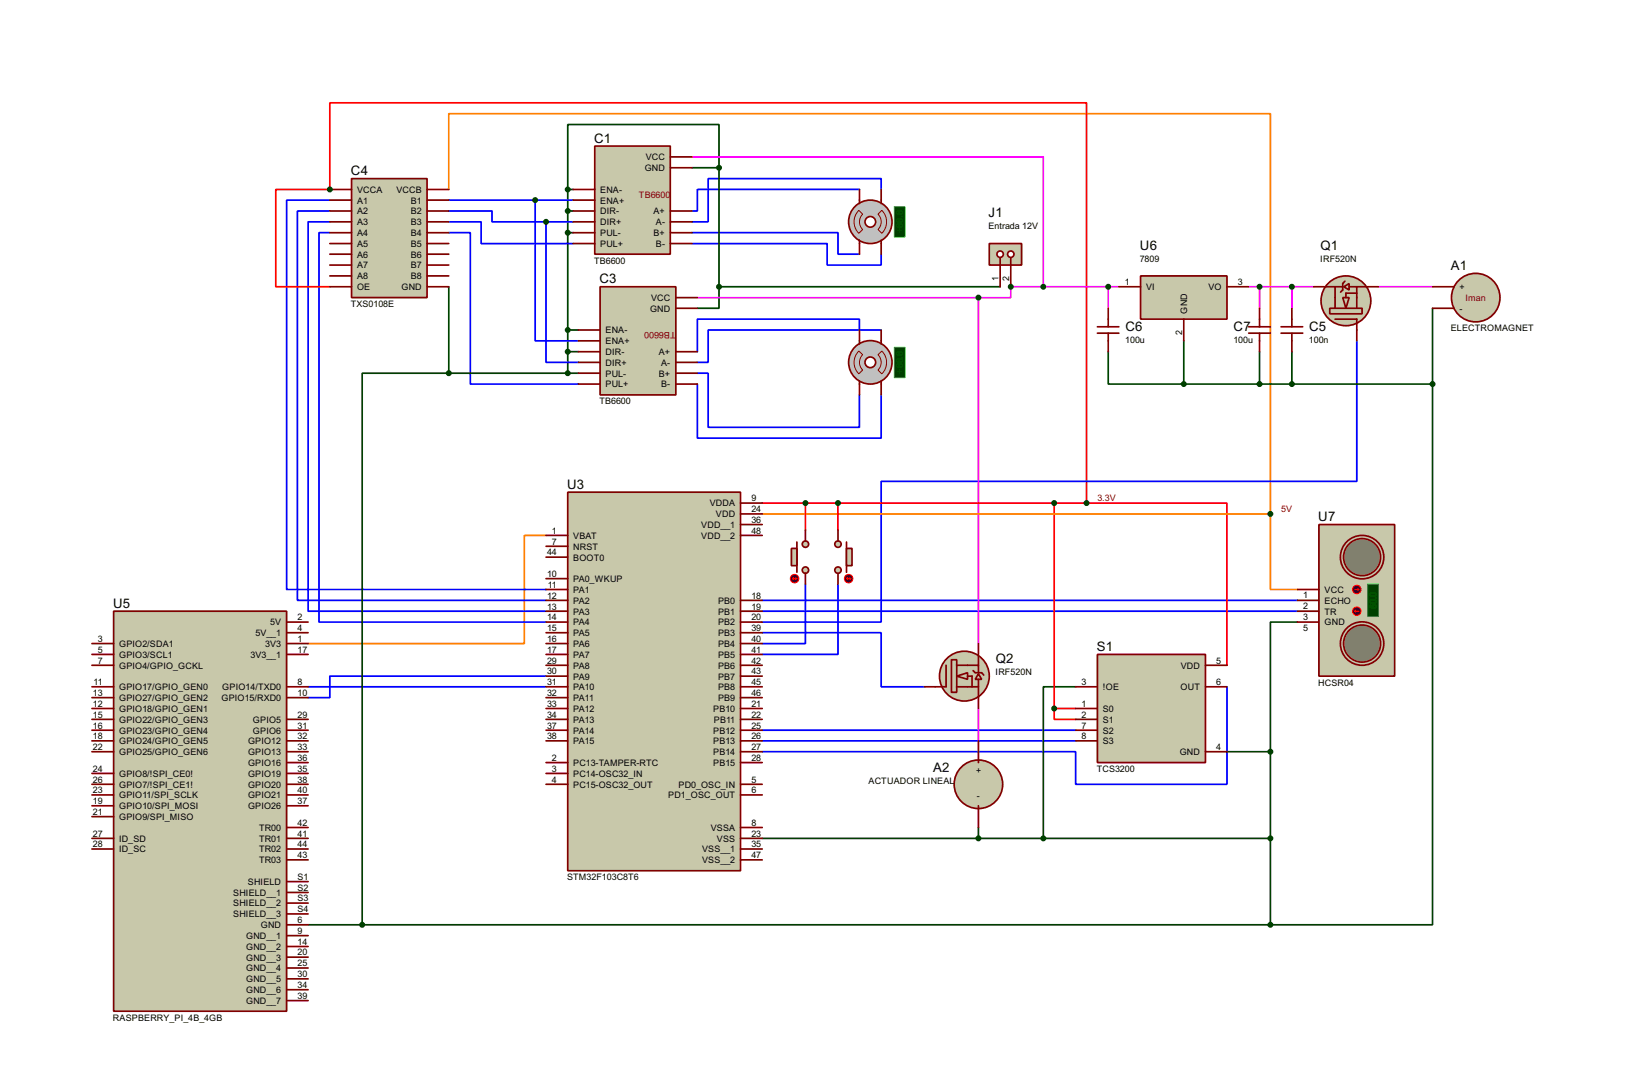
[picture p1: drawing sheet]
<svg xmlns="http://www.w3.org/2000/svg" width="383mm" height="256mm" viewBox="0 0 383 256" stroke-linecap="round" stroke-linejoin="round" font-family="sans-serif">
<g fill="none" stroke="#00f" stroke-width=".4">
<path d="M77.5 47h-10.1v91.5h60.9M77.5 49.6h-7.6v91.4h58.4M77.5 52.1h-5.1v91.5h55.9M77.5 54.7h-2.5v91.4h53.3M105.5 52.1h7.6v5.1h21.6M105.5 54.7h5v35.5h25.4M105.5 49.6h10.1v2.5h12.7M105.5 47h29.2M125.8 47v33.1h10.1M128.3 52.1v33h7.6M128.3 52.1h6.4M162.6 54.7h34.3v5h5.1"/>
<path d="M162.6 57.2h31.8v5.1h12.7v-2.6M202 44.5h-38.1v5.1h-1.3M207.1 44.5v-2.5h-40.7v10.1h-3.8M202 77.5v-2.5h-38.1v7.6M207.1 77.5h-40.7v7.6h-2.5M163.9 87.7h2.5v12.7h35.6v-7.6M163.9 90.2v12.7h43.2v-10.1M128.3 158.8h-50.8v5.1h-5.1M179.1 143.6h125.8M179.1 141h125.8M72.4 161.3h55.9M179.1 171.5h73.7"/>
<path d="M179.1 174h73.7M288.3 161.3v22.9h-35.5v-7.6h-73.7"/>
</g>
<path d="M105.5 44.5v-17.8h193v111.8h6.4M128.3 125.8h-5.1v25.4h-50.8" fill="none" stroke="#ff8000" stroke-width=".4"/>
<g fill="none" stroke="#004000" stroke-width=".4">
<path d="M162.6 39.4h6.4v-10.1h-35.6v15.2M133.4 49.6h1.3M133.4 44.5v43.2M133.4 54.7h1.3M133.4 44.5h1.3M105.5 67.4v20.3M133.4 77.5h2.5M105.5 87.7h-20.4v129.5h-12.7M105.5 87.7h30.4M133.4 82.6h2.5M304.9 146.1h-6.4v30.5M252.8 161.3h-7.6v35.6h53.3v-20.3"/>
<path d="M288.3 176.6h10.2"/>
</g>
<path d="M77.5 44.5v-20.3h177.8v94M255.3 118.2h33v38.1M255.3 118.2h-7.6v48.2M247.7 166.4v2.6h5.1M247.7 166.4h5.1" fill="none" stroke="#f00" stroke-width=".4"/>
<circle cx="77.5" cy="44.5" r=".2" fill="#004000"/>
<path d="M77.5 44.5h-12.7v22.9h12.7" fill="none" stroke="#f00" stroke-width=".4"/>
<path d="M318.8 80.1v33h-111.7v33h-28" fill="none" stroke="#00f" stroke-width=".4"/>
<path d="M323.9 67.4h12.7" fill="none" stroke="#f0f" stroke-width=".4"/>
<path d="M169 39.4v28M169 67.4v5h-5.1M169 67.4h66" fill="none" stroke="#004000" stroke-width=".4"/>
<circle cx="237.5" cy="67.4" r=".2" fill="#004000"/>
<path d="M162.6 36.9h82.6v30.5M163.9 69.9h66M229.9 69.9v81.3M260.4 67.4v5M262.9 67.4h-25.4v2.5h-7.6M293.4 67.4h15.3M296 67.4v5M303.6 67.4v5M229.9 166.4v7.6" fill="none" stroke="#f0f" stroke-width=".4"/>
<path d="M336.6 72.4v17.8M260.4 82.6v7.6h17.8M278.2 80.1v10.1M278.2 90.2h58.4M296 82.6v7.6M303.6 82.6v7.6M336.6 90.2v127h-38.1M179.1 196.9h66.1M229.9 194.4v2.5M298.5 196.9v20.3M85.1 217.2h213.4" fill="none" stroke="#004000" stroke-width=".4"/>
<path d="M189.3 137.2v14h-10.2M196.9 137.2v16.5h-17.8M179.1 148.6h28v12.7h10.1" fill="none" stroke="#00f" stroke-width=".4"/>
<path d="M179.1 120.7h119.4" fill="none" stroke="#ff8000" stroke-width=".4"/>
<path d="M179.1 118.2h68.6M189.3 118.2v6.3M196.9 118.2v6.3" fill="none" stroke="#f00" stroke-width=".4"/>
<path d="M257.9 153.7h25.4v25.4h-25.4z" fill-rule="evenodd" fill="#c8c8aa" stroke="#800000" stroke-width=".4"/>
<path d="M283.3 156.3h5M252.8 161.3h5.1M252.8 166.4h5.1M252.8 169h5.1M252.8 171.5h5.1M252.8 174h5.1M283.3 161.3h5M283.3 176.6h5" fill="none" stroke="#800000" stroke-width=".4"/>
<path d="M133.4 115.6h40.6v88.9h-40.6z" fill-rule="evenodd" fill="#c8c8aa" stroke="#800000" stroke-width=".4"/>
<g fill="none" stroke="#800000" stroke-width=".4">
<path d="M174 118.2h5.1M128.3 130.9h5.1M128.3 128.3h5.1M128.3 135.9h5.1M128.3 138.5h5.1M128.3 125.8h5.1M174 125.8h5.1M174 120.7h5.1M174 123.2h5.1M128.3 141h5.1M128.3 143.6h5.1M128.3 146.1h5.1"/>
<path d="M128.3 148.6h5.1M128.3 151.2h5.1M128.3 153.7h5.1M128.3 156.3h5.1M128.3 158.8h5.1M174 141h5.1M174 143.6h5.1M174 146.1h5.1M174 148.6h5.1M174 151.2h5.1M174 153.7h5.1M174 156.3h5.1"/>
<path d="M174 158.8h5.1M128.3 161.3h5.1M128.3 163.9h5.1M128.3 166.4h5.1M128.3 169h5.1M128.3 171.5h5.1M128.3 174h5.1M128.3 179.1h5.1M174 161.3h5.1M174 163.9h5.1M174 166.4h5.1M174 169h5.1"/>
<path d="M174 171.5h5.1M174 174h5.1M174 176.6h5.1M174 179.1h5.1M128.3 181.7h5.1M128.3 184.2h5.1M174 184.2h5.1M174 186.7h5.1M174 196.9h5.1M174 194.4h5.1M174 199.4h5.1M174 202h5.1"/>
</g>
<path d="M26.7 143.6h40.7v93.9h-40.7z" fill-rule="evenodd" fill="#c8c8aa" stroke="#800000" stroke-width=".4"/>
<g fill="none" stroke="#800000" stroke-width=".4">
<path d="M21.6 151.2h5.1M21.6 153.7h5.1M21.6 156.3h5.1M67.4 151.2h5M67.4 153.7h5M67.4 146.1h5M67.4 148.6h5M21.6 174h5.1M21.6 176.6h5.1M21.6 161.3h5.1M21.6 163.9h5.1M21.6 166.4h5.1"/>
<path d="M21.6 169h5.1M21.6 171.5h5.1M67.4 174h5M67.4 176.6h5M67.4 161.3h5M67.4 163.9h5M67.4 179.1h5M67.4 169h5M67.4 171.5h5M21.6 189.3h5.1M21.6 186.7h5.1M21.6 181.7h5.1"/>
<path d="M21.6 184.2h5.1M21.6 191.8h5.1M21.6 199.4h5.1M21.6 196.9h5.1M67.4 189.3h5M67.4 186.7h5M67.4 181.7h5M67.4 184.2h5M67.4 199.4h5M67.4 196.9h5M67.4 194.4h5M67.4 217.2h5"/>
<path d="M67.4 219.8h5M67.4 207.1h5M67.4 209.6h5M67.4 212.1h5M67.4 214.7h5M67.4 202h5M67.4 222.3h5M67.4 224.8h5M67.4 227.4h5M67.4 229.9h5M67.4 232.5h5M67.4 235h5"/>
</g>
<path d="M309.9 123.2h17.8v35.6h-17.8z" fill="#c8c8aa" stroke="#800000" stroke-width=".4"/>
<g fill="#c8c8aa" stroke="#800000" stroke-width=".4">
<circle cx="320" cy="151.2" r="5.1"/>
<circle cx="320" cy="130.9" r="5.1"/>
</g>
<circle cx="320" cy="151.2" r="4.4" fill="#c8c8aa"/>
<circle cx="320" cy="151.2" r="4.4" fill="#000"/>
<circle cx="320" cy="151.2" r="4.4" fill="none" stroke="#c8c8aa" stroke-width=".4"/>
<circle cx="320" cy="151.2" r="4.4" fill="none" stroke="#800000" stroke-width=".4"/>
<circle cx="320" cy="130.9" r="4.4" fill="#c8c8aa"/>
<circle cx="320" cy="130.9" r="4.4" fill="#000"/>
<circle cx="320" cy="130.9" r="4.4" fill="none" stroke="#c8c8aa" stroke-width=".4"/>
<circle cx="320" cy="130.9" r="4.4" fill="none" stroke="#800000" stroke-width=".4"/>
<path d="M321.4 137.2h2.5v7.6h-2.5z" fill="#004000" stroke="#0f0" stroke-width=".23"/>
<path d="M304.9 138.5h5M304.9 143.6h5M304.9 141h5M304.9 146.1h5" fill="none" stroke="#800000" stroke-width=".4"/>
<circle cx="318.8" cy="138.5" r="1" fill="#400000" stroke="#f00" stroke-width=".23"/>
<path d="M318.3 138.5h1M319.1 138.2l.2 .3M319.3 138.5l-.2 .2" fill="none" stroke="#f00" stroke-width=".23"/>
<circle cx="318.8" cy="143.6" r="1" fill="#400000" stroke="#f00" stroke-width=".23"/>
<path d="M318.3 143.6l.3 .2M318.3 143.6h1M318.6 143.3l-.3 .3" fill="none" stroke="#f00" stroke-width=".23"/>
<g fill="#004000" stroke="#004000" stroke-width=".4">
<circle cx="298.5" cy="196.9" r=".5"/>
<circle cx="245.1" cy="196.9" r=".5"/>
<circle cx="298.5" cy="176.6" r=".5"/>
<circle cx="247.7" cy="166.4" r=".5"/>
<circle cx="247.7" cy="118.2" r=".5"/>
</g>
<path d="M139.8 34.3h17.7v25.4h-17.7z" fill="#c8c8aa" stroke="#800000" stroke-width=".4"/>
<path d="M157.5 36.9h5.1M157.5 39.4h5.1M134.7 57.2h5.1M134.7 54.7h5.1M134.7 49.6h5.1M134.7 52.1h5.1M134.7 47h5.1M134.7 44.5h5.1M157.5 57.2h5.1M157.5 54.7h5.1M157.5 49.6h5.1M157.5 52.1h5.1" fill="none" stroke="#800000" stroke-width=".4"/>
<path d="M141 67.4h17.8v25.4h-17.8z" fill="#c8c8aa" stroke="#800000" stroke-width=".4"/>
<path d="M135.9 77.5h5.1M158.8 69.9h5.1M158.8 72.4h5.1M135.9 90.2h5.1M135.9 87.7h5.1M135.9 82.6h5.1M135.9 85.1h5.1M135.9 80.1h5.1M158.8 90.2h5.1M158.8 87.7h5.1M158.8 82.6h5.1M158.8 85.1h5.1" fill="none" stroke="#800000" stroke-width=".4"/>
<circle cx="204.5" cy="52.1" r="5.1" fill="#c0c0c0" stroke="#800000" stroke-width=".4"/>
<circle cx="204.5" cy="52.1" r="1.25" fill="#feffff" stroke="#800000" stroke-width=".4"/>
<path d="M202 47v.8M202 56.4v.8M207.1 47v.8M207.1 56.4v.8" fill="none" stroke="#800000" stroke-width=".4"/>
<path d="M210.1 48.6h2.6v7.1h-2.6z" fill="#004000" stroke="#0f0" stroke-width=".23"/>
<path d="M201.8 49.4l.9 .9a2.54 2.54 0 0 0 0 3.6l-.9 .9a3.8 3.8 0 0 1 0-5.4zM206.3 50.3l.9-.9a3.8 3.8 0 0 1 0 5.4l-.9-.9a2.54 2.54 0 0 0 0-3.6z" fill="none" stroke="#800000" stroke-width=".23"/>
<path d="M202 44.5v2.5M202 57.2v2.5M207.1 44.5v2.5M207.1 57.2v2.5" fill="none" stroke="#800000" stroke-width=".4"/>
<circle cx="204.5" cy="85.1" r="5.1" fill="#c0c0c0" stroke="#800000" stroke-width=".4"/>
<circle cx="204.5" cy="85.1" r="1.25" fill="#feffff" stroke="#800000" stroke-width=".4"/>
<path d="M202 80.1v.7M202 89.5v.7M207.1 80.1v.7M207.1 89.5v.7" fill="none" stroke="#800000" stroke-width=".4"/>
<path d="M210.1 81.6h2.6v7.1h-2.6z" fill="#004000" stroke="#0f0" stroke-width=".23"/>
<path d="M201.8 82.5l.9 .8a2.54 2.54 0 0 0 0 3.6l-.9 .9a3.7 3.7 0 0 1 0-5.3zM206.3 83.3l.9-.8a3.7 3.7 0 0 1 0 5.3l-.9-.9a2.53 2.53 0 0 0 0-3.6z" fill="none" stroke="#800000" stroke-width=".23"/>
<path d="M202 77.5v2.6M207.1 77.5v2.6M202 90.2v2.6M207.1 90.2v2.6" fill="none" stroke="#800000" stroke-width=".4"/>
<circle cx="346.7" cy="69.9" r="5.7" fill="#c8c8aa" stroke="#800000" stroke-width=".4"/>
<path d="M336.6 72.4h5.1M336.6 67.4h5.1" fill="none" stroke="#800000" stroke-width=".4"/>
<g fill="#004000" stroke="#004000" stroke-width=".4">
<circle cx="85.1" cy="217.2" r=".5"/>
<circle cx="133.4" cy="49.6" r=".5"/>
<circle cx="133.4" cy="54.7" r=".5"/>
<circle cx="133.4" cy="77.5" r=".5"/>
<circle cx="133.4" cy="82.6" r=".5"/>
<circle cx="133.4" cy="87.7" r=".5"/>
<circle cx="133.4" cy="44.5" r=".5"/>
<circle cx="168.9" cy="39.4" r=".5"/>
</g>
<path d="M82.6 42h17.8v27.9h-17.8z" fill="#c8c8aa" stroke="#800000" stroke-width=".4"/>
<g fill="none" stroke="#800000" stroke-width=".4">
<path d="M77.5 44.5h5.1M77.5 47h5.1M77.5 49.6h5.1M77.5 52.1h5.1M77.5 54.7h5.1M77.5 57.2h5.1M77.5 59.7h5.1M100.4 44.5h5.1M100.4 47h5.1M100.4 49.6h5.1M100.4 52.1h5.1M100.4 54.7h5.1"/>
<path d="M100.4 57.2h5.1M100.4 59.7h5.1M77.5 62.3h5.1M77.5 64.8h5.1M77.5 67.4h5.1M100.4 62.3h5.1M100.4 64.8h5.1M100.4 67.4h5.1"/>
</g>
<g fill="#004000" stroke="#004000" stroke-width=".4">
<circle cx="125.7" cy="47" r=".5"/>
<circle cx="128.3" cy="52.1" r=".5"/>
<circle cx="298.5" cy="120.7" r=".5"/>
<circle cx="255.3" cy="118.2" r=".5"/>
<circle cx="105.4" cy="87.7" r=".5"/>
<circle cx="77.5" cy="44.5" r=".5"/>
</g>
<circle cx="229.9" cy="184.2" r="5.7" fill="#c8c8aa" stroke="#800000" stroke-width=".4"/>
<path d="M229.9 174v5.1M229.9 189.3v5.1" fill="none" stroke="#800000" stroke-width=".4"/>
<g fill="#c8c8aa" stroke="#800000" stroke-width=".4">
<path d="M315.5 69.9h1.5l-.7 2.5z"/>
<circle cx="316.2" cy="70.7" r="5.9"/>
</g>
<path d="M312.5 72.4h7.6v1.3h-7.6z" fill="#c8c8aa" stroke="#800000" stroke-width=".4"/>
<path d="M313.7 75h5.1v2.5M313.7 67.4v5M318.8 67.4v5M318.8 68.9h-2.5v1" fill="none" stroke="#800000" stroke-width=".4"/>
<path d="M315.8 67.4l1.2-.8v1.5z" fill="#c8c8aa" stroke="#800000" stroke-width=".4"/>
<path d="M308.7 67.4h2.5M311.5 67.4h4M316 66.1l-.5 .5v1.5l-.5 .5M317 67.4h6.9M318.8 77.5v2.6" fill="none" stroke="#800000" stroke-width=".4"/>
<path d="M232.5 57.2h7.6v5.1h-7.6z" fill="#c8c8aa" stroke="#800000" stroke-width=".4"/>
<path d="M235 60.5v1.8" fill="none" stroke="#800000" stroke-width=".4"/>
<circle cx="235" cy="59.7" r=".75" fill="#feffff" stroke="#800000" stroke-width=".4"/>
<path d="M237.5 60.5v1.8" fill="none" stroke="#800000" stroke-width=".4"/>
<circle cx="237.5" cy="59.7" r=".75" fill="#feffff" stroke="#800000" stroke-width=".4"/>
<path d="M235 62.3v5.1M237.5 62.3v5.1" fill="none" stroke="#800000" stroke-width=".4"/>
<g fill="#004000" stroke="#004000" stroke-width=".4">
<circle cx="168.9" cy="67.4" r=".5"/>
<circle cx="237.5" cy="67.4" r=".5"/>
</g>
<path d="M268 64.8h20.3v10.2h-20.3z" fill="#c8c8aa" stroke="#800000" stroke-width=".4"/>
<path d="M262.9 67.4h5.1M278.2 75v5.1M288.3 67.4h5.1" fill="none" stroke="#800000" stroke-width=".4"/>
<g fill="#004000" stroke="#004000" stroke-width=".4">
<circle cx="245.1" cy="67.4" r=".5"/>
<circle cx="298.5" cy="217.2" r=".5"/>
<circle cx="336.6" cy="90.2" r=".5"/>
<circle cx="229.9" cy="69.9" r=".5"/>
</g>
<g fill="#c8c8aa" stroke="#800000" stroke-width=".4">
<path d="M224.8 158.8l2.6-.8v1.6z"/>
<circle cx="226.6" cy="158.8" r="5.9"/>
</g>
<path d="M223.6 155h1.2v7.6h-1.2z" fill="#c8c8aa" stroke="#800000" stroke-width=".4"/>
<path d="M222.3 156.3v5h-2.5M224.8 156.3h5.1M227.4 158.8h1v2.5M224.8 161.3h5.1" fill="none" stroke="#800000" stroke-width=".4"/>
<path d="M229.9 158.3l.8 1.3h-1.5z" fill="#c8c8aa" stroke="#800000" stroke-width=".4"/>
<g fill="none" stroke="#800000" stroke-width=".4">
<path d="M257.9 78.3h5M257.9 76.8h5M260.4 72.4v4.4M260.4 78.3v4.3M293.4 78.3h5.1M293.4 76.8h5.1M296 72.4v4.4M296 78.3v4.3M301 78.3h5.1M301 76.8h5.1M303.6 72.4v4.4M303.6 78.3v4.3"/>
<path d="M228.7 157.5l.5 .5h1.5l.5 .6M229.9 151.2v2.5M229.9 154v4M229.9 159.6v6.8M217.2 161.3h2.6"/>
</g>
<g fill="#004000" stroke="#004000" stroke-width=".4">
<circle cx="229.9" cy="196.9" r=".5"/>
<circle cx="260.4" cy="67.4" r=".5"/>
<circle cx="278.1" cy="90.2" r=".5"/>
<circle cx="295.9" cy="67.4" r=".5"/>
<circle cx="303.5" cy="67.4" r=".5"/>
<circle cx="303.5" cy="90.2" r=".5"/>
<circle cx="295.9" cy="90.2" r=".5"/>
</g>
<g fill="#c8c8aa" stroke="#800000" stroke-width=".4">
<circle cx="189.2" cy="133.9" r=".75"/>
<circle cx="189.2" cy="127.8" r=".75"/>
</g>
<path d="M187.3 127.3v7.1" fill="none" stroke="#800000" stroke-width=".4"/>
<path d="M186 128.8h1.3v4.1h-1.3z" fill="#c8c8aa" stroke="#800000" stroke-width=".4"/>
<path d="M189.3 124.5v2.6M189.3 134.7v2.5" fill="none" stroke="#800000" stroke-width=".4"/>
<circle cx="186.7" cy="135.9" r="1" fill="#400000" stroke="#f00" stroke-width=".23"/>
<path d="M186.2 135.9h1.1M186.2 135.9l.3 .3M186.5 135.7l-.3 .2M187 135.7l.3 .2M187.3 135.9l-.3 .3" fill="none" stroke="#f00" stroke-width=".23"/>
<g fill="#c8c8aa" stroke="#800000" stroke-width=".4">
<circle cx="196.9" cy="133.9" r=".75"/>
<circle cx="196.9" cy="127.8" r=".75"/>
</g>
<path d="M198.9 127.3v7.1" fill="none" stroke="#800000" stroke-width=".4"/>
<path d="M198.9 128.8h1.3v4.1h-1.3z" fill="#c8c8aa" stroke="#800000" stroke-width=".4"/>
<path d="M196.9 124.5v2.6M196.9 134.7v2.5" fill="none" stroke="#800000" stroke-width=".4"/>
<circle cx="199.4" cy="135.9" r="1" fill="#400000" stroke="#f00" stroke-width=".23"/>
<path d="M198.9 135.9h1.1M198.9 135.9l.3 .3M199.2 135.7l-.3 .2M199.7 135.7l.3 .2M200 135.9l-.3 .3" fill="none" stroke="#f00" stroke-width=".23"/>
<g fill="#004000" stroke="#004000" stroke-width=".4">
<circle cx="189.2" cy="118.2" r=".5"/>
<circle cx="196.9" cy="118.2" r=".5"/>
</g>
<g font-size="3.5">
<text x="139.6" y="33.5">C1</text>
<text x="82.5" y="41.2">C4</text>
<text x="232.3" y="51">J1</text>
<text x="267.9" y="58.6">U6</text>
<text x="310.3" y="58.6">Q1</text>
<text x="340.9" y="63.4">A1</text>
<text x="140.9" y="66.6">C3</text>
<text x="264.5" y="77.6">C6</text>
<text x="289.9" y="77.6">C7</text>
<text x="307.6" y="77.6">C5</text>
<text x="133.3" y="114.8">U3</text>
<text x="309.8" y="122.4">U7</text>
<text x="26.6" y="142.8">U5</text>
<text x="234" y="155.7">Q2</text>
<text x="257.7" y="152.9">S1</text>
<text x="219.3" y="181.2">A2</text>
</g>
<g font-size="2.4">
<text x="151.5" y="40.2">GND</text>
<text x="151.7" y="37.7">VCC</text>
<text x="83.9" y="45.3">VCCA</text>
<text x="83.9" y="47.8">A1</text>
<text x="93.1" y="45.3">VCCB</text>
<text x="96.5" y="47.8">B1</text>
<text x="141" y="47.8">ENA+</text>
<text x="141" y="45.3">ENA-</text>
<text x="83.9" y="50.4">A2</text>
<text x="83.9" y="52.9">A3</text>
<text x="96.5" y="50.4">B2</text>
<text x="96.5" y="52.9">B3</text>
<text x="141" y="50.4">DIR-</text>
<text x="141" y="52.9">DIR+</text>
<text x="153.6" y="50.4">A+</text>
<text x="154.1" y="52.9">A-</text>
<text x="232.3" y="53.9">Entrada 12V</text>
<text x="83.9" y="55.4">A4</text>
<text x="83.9" y="58">A5</text>
<text x="96.5" y="55.4">B4</text>
<text x="96.5" y="58">B5</text>
<text x="141" y="55.4">PUL-</text>
<text x="141" y="58">PUL+</text>
<text x="153.6" y="55.4">B+</text>
<text x="154.1" y="58">B-</text>
<text x="83.9" y="60.5">A6</text>
<text x="83.9" y="63.1">A7</text>
<text x="83.9" y="65.6">A8</text>
<text x="96.5" y="60.5">B6</text>
<text x="96.5" y="63.1">B7</text>
<text x="96.5" y="65.6">B8</text>
<text x="139.6" y="61.9">TB6600</text>
<text x="234.6" y="66" transform="rotate(-90 234.6 66)">1</text>
<text x="237.1" y="66" transform="rotate(-90 237.1 66)">2</text>
<text x="267.8" y="61.5">7809</text>
<text x="310.2" y="61.5">IRF520N</text>
<text x="83.9" y="68.1">OE</text>
<text x="94.3" y="68.1">GND</text>
<text x="153" y="70.7">VCC</text>
<text x="264.3" y="67">1</text>
<text x="269.3" y="68.1">VI</text>
<text x="283.9" y="68.1">VO</text>
<text x="290.9" y="67">3</text>
<text x="343" y="68.1">+</text>
<text x="82.4" y="72.1">TXS0108E</text>
<text x="152.7" y="73.2">GND</text>
<text x="279" y="73.7" transform="rotate(-90 279 73.7)">GND</text>
<text x="340.9" y="77.8">ELECTROMAGNET</text>
<text x="343" y="73.2">-</text>
<text x="142.3" y="83.4">DIR-</text>
<text x="142.3" y="80.8">ENA+</text>
<text x="142.3" y="78.3">ENA-</text>
<text x="154.8" y="83.4">A+</text>
<text x="264.4" y="80.6">100u</text>
<text x="277.8" y="78.7" transform="rotate(-90 277.8 78.7)">2</text>
<text x="289.8" y="80.6">100u</text>
<text x="307.6" y="80.6">100n</text>
<text x="142.3" y="88.5">PUL-</text>
<text x="142.3" y="85.9">DIR+</text>
<text x="154.8" y="88.5">B+</text>
<text x="155.4" y="85.9">A-</text>
<text x="140.8" y="95">TB6600</text>
<text x="142.3" y="91">PUL+</text>
<text x="155.4" y="91">B-</text>
<text x="166.8" y="119">VDDA</text>
<text x="176.6" y="117.8">9</text>
<text x="129.7" y="125.4">1</text>
<text x="164.8" y="124">VDD__1</text>
<text x="168.2" y="121.5">VDD</text>
<text x="176.6" y="120.3">24</text>
<text x="176.6" y="122.8">36</text>
<text x="176.6" y="125.4">48</text>
<text x="128.6" y="130.5">44</text>
<text x="129.7" y="127.9">7</text>
<text x="134.7" y="131.7">BOOT0</text>
<text x="134.7" y="129.1">NRST</text>
<text x="134.7" y="126.6">VBAT</text>
<text x="164.8" y="126.6">VDD__2</text>
<text x="128.6" y="135.5">10</text>
<text x="134.7" y="136.7">PA0_WKUP</text>
<text x="128.6" y="140.6">12</text>
<text x="128.6" y="143.2">13</text>
<text x="128.7" y="138.1">11</text>
<text x="134.7" y="139.3">PA1</text>
<text x="134.7" y="141.8">PA2</text>
<text x="168.7" y="141.8">PB0</text>
<text x="176.6" y="140.6">18</text>
<text x="176.6" y="143.2">19</text>
<text x="306.2" y="143">2</text>
<text x="306.2" y="140.5">1</text>
<text x="311.2" y="141.8">ECHO</text>
<text x="311.2" y="139.3">VCC</text>
<text x="60" y="149.4">5V__1</text>
<text x="63.5" y="146.9">5V</text>
<text x="69.9" y="145.7">2</text>
<text x="69.9" y="148.2">4</text>
<text x="128.6" y="145.7">14</text>
<text x="128.6" y="148.2">15</text>
<text x="134.7" y="144.4">PA3</text>
<text x="134.7" y="146.9">PA4</text>
<text x="134.7" y="149.4">PA5</text>
<text x="168.7" y="144.4">PB1</text>
<text x="168.7" y="146.9">PB2</text>
<text x="168.7" y="149.4">PB3</text>
<text x="176.6" y="145.7">20</text>
<text x="176.6" y="148.2">39</text>
<text x="306.2" y="145.6">3</text>
<text x="306.2" y="148.1">5</text>
<text x="311.2" y="144.4">TR</text>
<text x="311.2" y="146.9">GND</text>
<text x="23" y="150.8">3</text>
<text x="23" y="153.3">5</text>
<text x="23" y="155.9">7</text>
<text x="28" y="152">GPIO2/SDA1</text>
<text x="28" y="154.5">GPIO3/SCL1</text>
<text x="58.9" y="154.5">3V3__1</text>
<text x="62.3" y="152">3V3</text>
<text x="69.9" y="150.8">1</text>
<text x="69.9" y="153.3">17</text>
<text x="128.6" y="150.8">16</text>
<text x="128.6" y="153.3">17</text>
<text x="128.6" y="155.9">29</text>
<text x="134.7" y="152">PA6</text>
<text x="134.7" y="154.5">PA7</text>
<text x="168.7" y="152">PB4</text>
<text x="168.7" y="154.5">PB5</text>
<text x="176.6" y="150.8">40</text>
<text x="176.6" y="153.3">41</text>
<text x="176.6" y="155.9">42</text>
<text x="285.8" y="155.9">5</text>
<text x="22" y="160.9">11</text>
<text x="28" y="157.1">GPIO4/GPIO_GCKL</text>
<text x="69.9" y="160.9">8</text>
<text x="128.6" y="160.9">31</text>
<text x="128.6" y="158.4">30</text>
<text x="134.7" y="157.1">PA8</text>
<text x="134.7" y="159.6">PA9</text>
<text x="168.7" y="157.1">PB6</text>
<text x="168.7" y="159.6">PB7</text>
<text x="176.6" y="158.4">43</text>
<text x="176.6" y="160.9">45</text>
<text x="233.9" y="158.6">IRF520N</text>
<text x="254.2" y="160.9">3</text>
<text x="277.4" y="157.1">VDD</text>
<text x="285.8" y="160.9">6</text>
<text x="309.7" y="161">HCSR04</text>
<text x="21.9" y="166">12</text>
<text x="21.9" y="163.5">13</text>
<text x="28" y="162.1">GPIO17/GPIO_GEN0</text>
<text x="28" y="167.2">GPIO18/GPIO_GEN1</text>
<text x="28" y="164.7">GPIO27/GPIO_GEN2</text>
<text x="52" y="164.7">GPIO15/RXD0</text>
<text x="52.2" y="162.1">GPIO14/TXD0</text>
<text x="69.9" y="163.5">10</text>
<text x="128.6" y="163.5">32</text>
<text x="128.6" y="166">33</text>
<text x="134.7" y="162.1">PA10</text>
<text x="134.7" y="164.7">PA11</text>
<text x="134.7" y="167.2">PA12</text>
<text x="167.6" y="167.2">PB10</text>
<text x="168.7" y="162.1">PB8</text>
<text x="168.7" y="164.7">PB9</text>
<text x="176.6" y="166">21</text>
<text x="176.6" y="163.5">46</text>
<text x="254.2" y="166">1</text>
<text x="259.1" y="162.1">!OE</text>
<text x="259.1" y="167.2">S0</text>
<text x="277.4" y="162.1">OUT</text>
<text x="21.9" y="168.6">15</text>
<text x="21.9" y="171.1">16</text>
<text x="21.9" y="173.6">18</text>
<text x="28" y="169.8">GPIO22/GPIO_GEN3</text>
<text x="28" y="172.3">GPIO23/GPIO_GEN4</text>
<text x="59.4" y="169.8">GPIO5</text>
<text x="59.4" y="172.3">GPIO6</text>
<text x="69.9" y="173.6">32</text>
<text x="69.9" y="168.6">29</text>
<text x="69.9" y="171.1">31</text>
<text x="128.6" y="168.6">34</text>
<text x="128.6" y="171.1">37</text>
<text x="128.6" y="173.6">38</text>
<text x="134.7" y="169.8">PA13</text>
<text x="134.7" y="172.3">PA14</text>
<text x="167.6" y="172.3">PB12</text>
<text x="167.7" y="169.8">PB11</text>
<text x="176.6" y="168.6">22</text>
<text x="176.6" y="171.1">25</text>
<text x="176.6" y="173.6">26</text>
<text x="254.2" y="168.6">2</text>
<text x="254.2" y="171.1">7</text>
<text x="254.2" y="173.6">8</text>
<text x="259.1" y="169.8">S1</text>
<text x="259.1" y="172.3">S2</text>
<text x="21.9" y="176.2">22</text>
<text x="28" y="174.8">GPIO24/GPIO_GEN5</text>
<text x="28" y="177.4">GPIO25/GPIO_GEN6</text>
<text x="58.3" y="174.8">GPIO12</text>
<text x="58.3" y="177.4">GPIO13</text>
<text x="58.3" y="179.9">GPIO16</text>
<text x="69.9" y="176.2">33</text>
<text x="69.9" y="178.7">36</text>
<text x="129.7" y="178.7">2</text>
<text x="134.7" y="174.8">PA15</text>
<text x="134.7" y="179.9">PC13-TAMPER-RTC</text>
<text x="167.6" y="174.8">PB13</text>
<text x="167.6" y="177.4">PB14</text>
<text x="167.6" y="179.9">PB15</text>
<text x="176.6" y="176.2">27</text>
<text x="176.6" y="178.7">28</text>
<text x="259.1" y="174.8">S3</text>
<text x="277.2" y="177.4">GND</text>
<text x="285.8" y="176.2">4</text>
<text x="21.9" y="183.8">26</text>
<text x="21.9" y="181.3">24</text>
<text x="28" y="185">GPIO7/!SPI_CE1!</text>
<text x="28" y="182.5">GPIO8/!SPI_CE0!</text>
<text x="58.3" y="182.5">GPIO19</text>
<text x="58.3" y="185">GPIO20</text>
<text x="69.9" y="181.3">35</text>
<text x="69.9" y="183.8">38</text>
<text x="129.7" y="181.3">3</text>
<text x="129.7" y="183.8">4</text>
<text x="134.7" y="182.5">PC14-OSC32_IN</text>
<text x="134.7" y="185">PC15-OSC32_OUT</text>
<text x="159.4" y="185">PD0_OSC_IN</text>
<text x="176.6" y="183.8">5</text>
<text x="204.1" y="184.1">ACTUADOR LINEAL</text>
<text x="230.7" y="181.6" transform="rotate(-90 230.7 181.6)">+</text>
<text x="257.7" y="181.3">TCS3200</text>
<text x="21.9" y="188.9">19</text>
<text x="21.9" y="186.3">23</text>
<text x="21.9" y="191.4">21</text>
<text x="28" y="190.1">GPIO10/SPI_MOSI</text>
<text x="28" y="187.5">GPIO11/SPI_SCLK</text>
<text x="58.3" y="187.5">GPIO21</text>
<text x="58.3" y="190.1">GPIO26</text>
<text x="69.9" y="186.3">40</text>
<text x="69.9" y="188.9">37</text>
<text x="157" y="187.5">PD1_OSC_OUT</text>
<text x="176.6" y="186.3">6</text>
<text x="229.6" y="187.6">-</text>
<text x="21.9" y="196.5">27</text>
<text x="28" y="192.6">GPIO9/SPI_MISO</text>
<text x="28" y="197.7">ID_SD</text>
<text x="60.9" y="195.2">TR00</text>
<text x="60.9" y="197.7">TR01</text>
<text x="69.9" y="194">42</text>
<text x="69.9" y="196.5">41</text>
<text x="167" y="195.2">VSSA</text>
<text x="168.4" y="197.7">VSS</text>
<text x="176.6" y="196.5">23</text>
<text x="176.6" y="194">8</text>
<text x="21.9" y="199">28</text>
<text x="28" y="200.2">ID_SC</text>
<text x="60.9" y="200.2">TR02</text>
<text x="60.9" y="202.8">TR03</text>
<text x="69.9" y="199">44</text>
<text x="69.9" y="201.6">43</text>
<text x="165" y="200.2">VSS__1</text>
<text x="165" y="202.8">VSS__2</text>
<text x="176.6" y="199">35</text>
<text x="176.6" y="201.6">47</text>
<text x="58.2" y="207.9">SHIELD</text>
<text x="69.9" y="206.7">S1</text>
<text x="69.9" y="209.2">S2</text>
<text x="133.2" y="206.7">STM32F103C8T6</text>
<text x="54.8" y="210.4">SHIELD__1</text>
<text x="54.8" y="212.9">SHIELD__2</text>
<text x="54.8" y="215.5">SHIELD__3</text>
<text x="69.9" y="211.7">S3</text>
<text x="69.9" y="214.3">S4</text>
<text x="57.8" y="220.6">GND__1</text>
<text x="61.3" y="218">GND</text>
<text x="69.9" y="216.8">6</text>
<text x="69.9" y="219.4">9</text>
<text x="69.9" y="221.9">14</text>
<text x="57.8" y="223.1">GND__2</text>
<text x="57.8" y="225.6">GND__3</text>
<text x="69.9" y="224.4">20</text>
<text x="69.9" y="227">25</text>
<text x="57.8" y="228.2">GND__4</text>
<text x="57.8" y="230.7">GND__5</text>
<text x="57.8" y="233.3">GND__6</text>
<text x="69.9" y="229.5">30</text>
<text x="69.9" y="232.1">34</text>
<text x="26.5" y="239.7">RASPBERRY_PI_4B_4GB</text>
<text x="57.8" y="235.8">GND__7</text>
<text x="69.9" y="234.6">39</text>
</g>
<g font-size="2.4" fill="#800000">
<text x="150.1" y="46.6">TB6600</text>
<text x="344.4" y="70.7">Iman</text>
<text x="158.8" y="78.1" transform="rotate(-180 158.8 78.1)">TB6600</text>
<text x="257.9" y="117.6">3.3V</text>
<text x="301" y="120.2">5V</text>
</g>
<g font-size="2.4" fill="#008000">
<text x="212.2" y="54.7" transform="rotate(-90 212.2 54.7)">+88.8</text>
<text x="212.2" y="87.8" transform="rotate(-90 212.2 87.8)">+88.8</text>
</g>
<text font-size="2.4" fill="#0f0" x="323.4" y="143" transform="rotate(-90 323.4 143)">50.0</text>
</svg>
